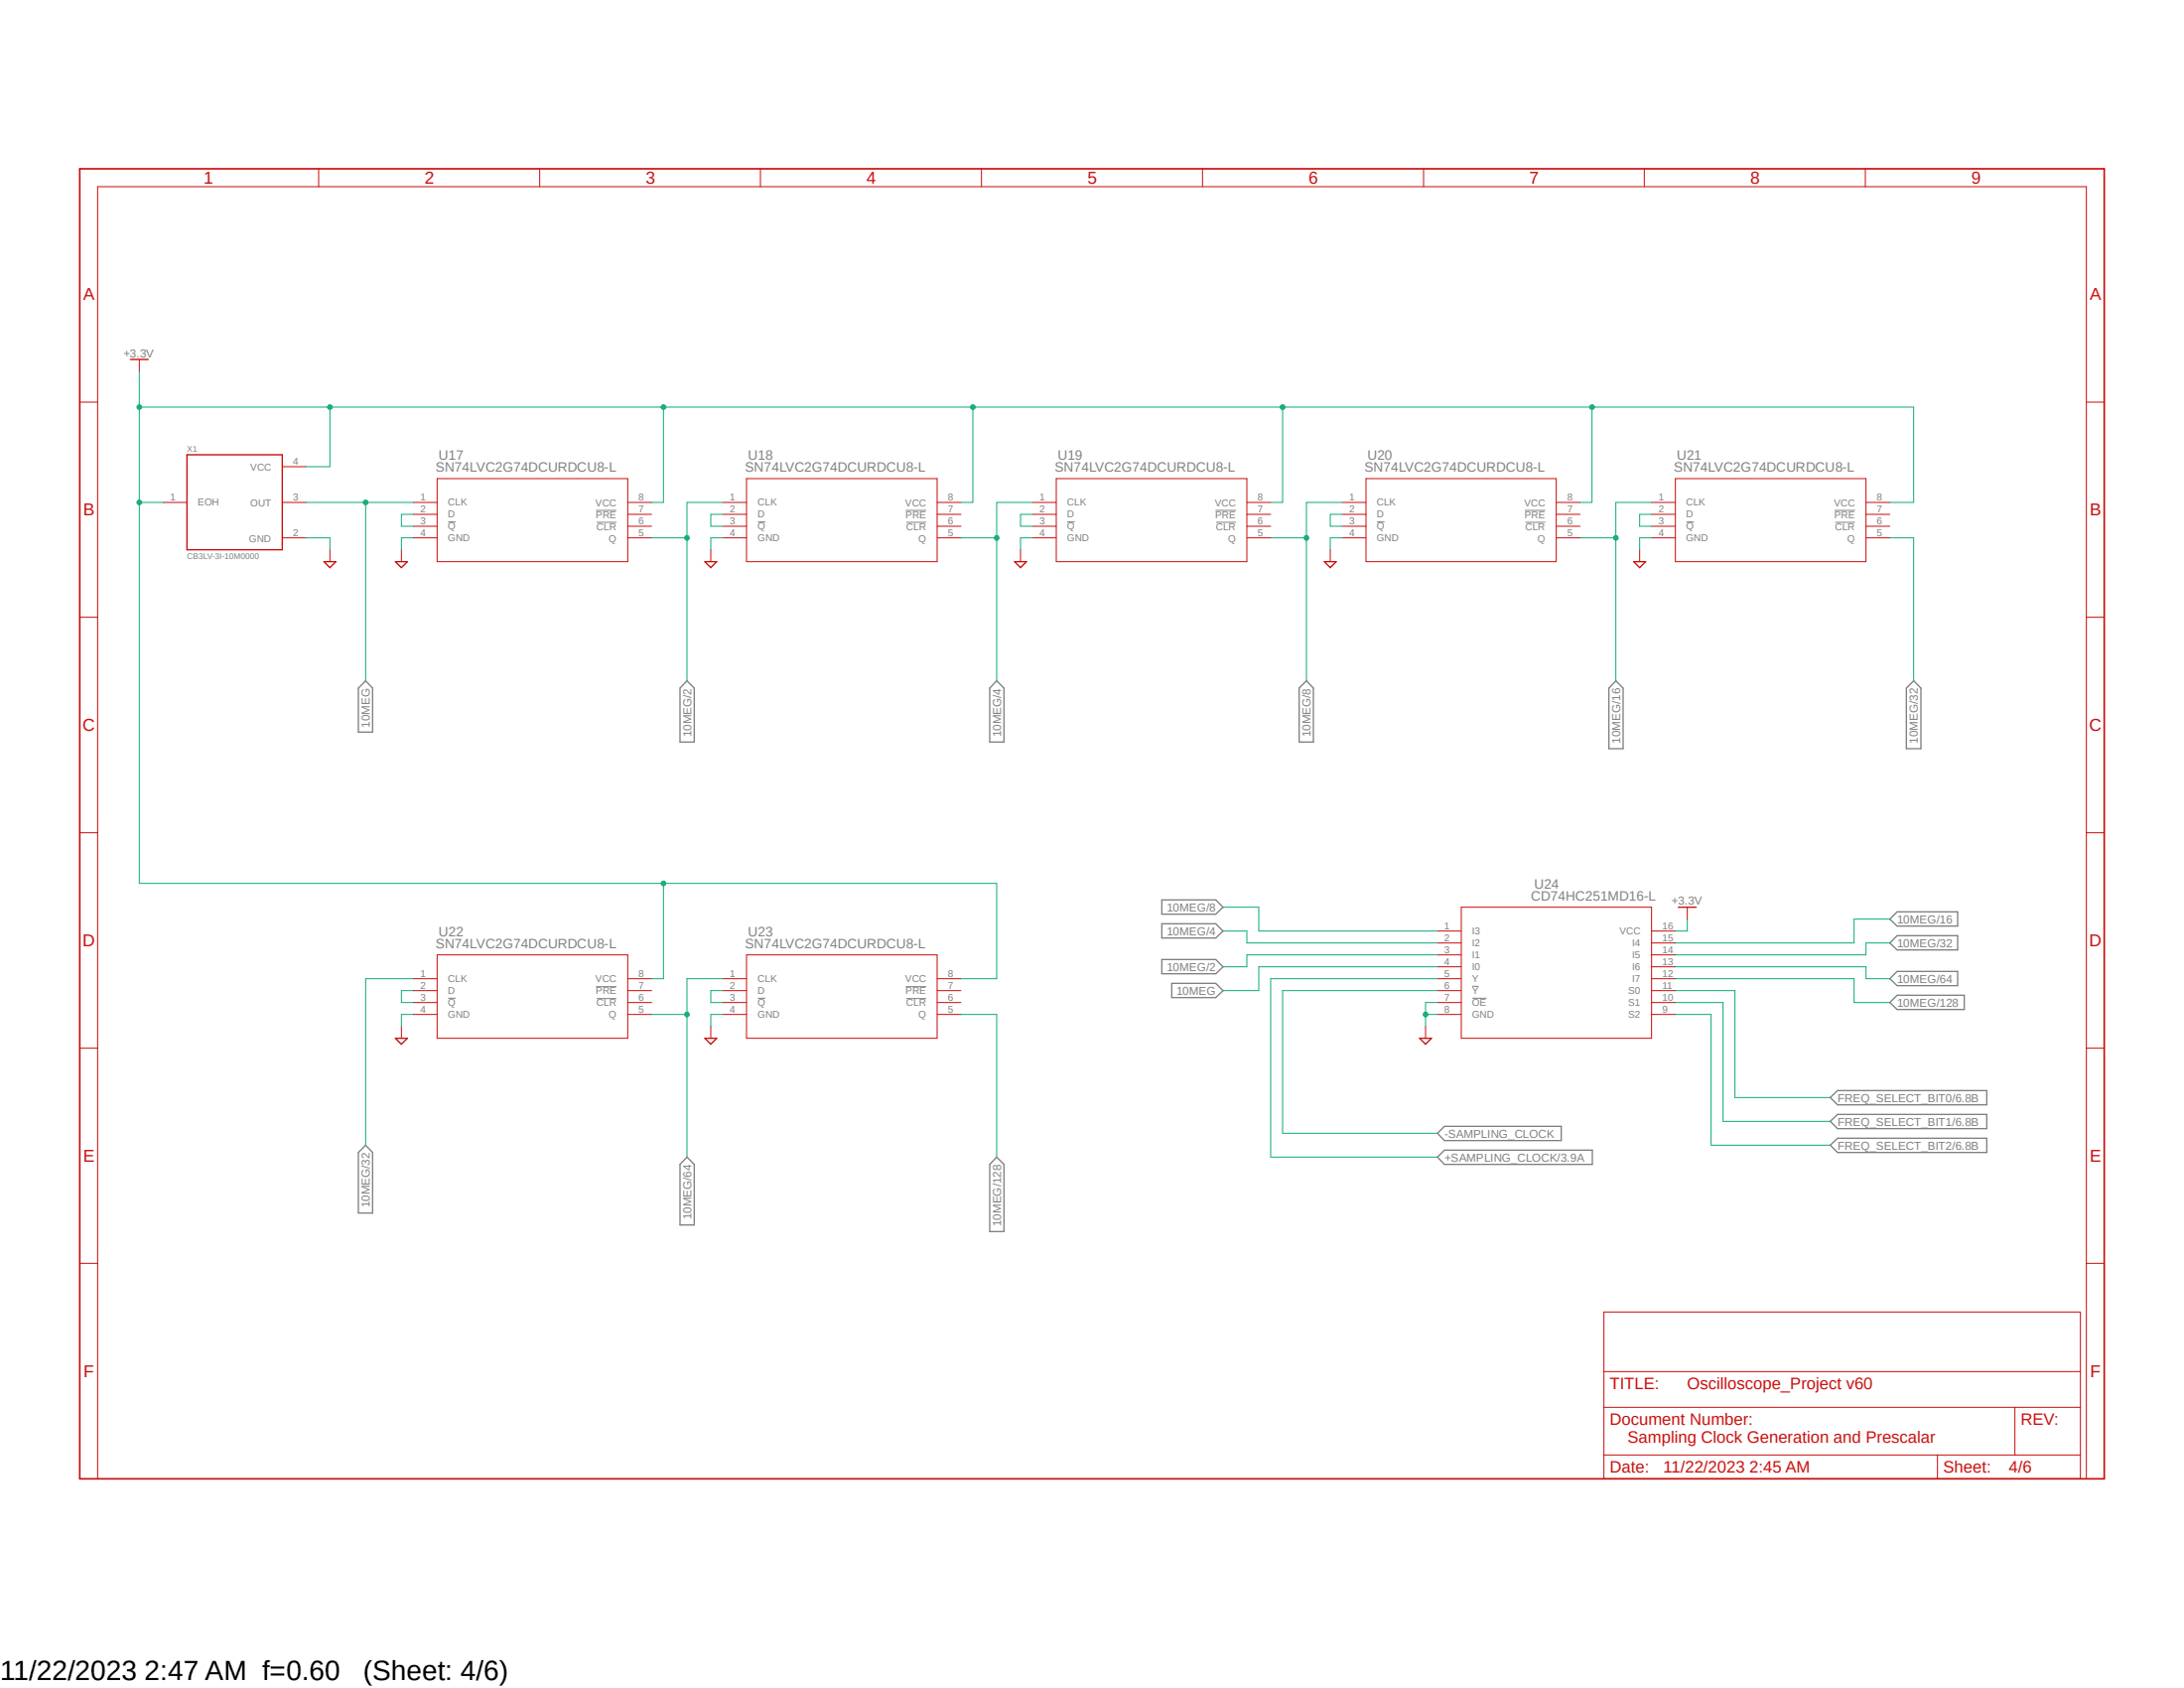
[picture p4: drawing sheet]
<svg xmlns="http://www.w3.org/2000/svg" width="279mm" height="216mm" viewBox="0 0 279 216" stroke-linecap="round" stroke-linejoin="round" font-family="sans-serif">
<path d="M9.9 21.4l259.6 168.1M269.5 21.4l-259.6 168.1" fill="none" stroke="#fff" stroke-width=".13"/>
<g fill="none" stroke="#808080" stroke-width=".13">
<path d="M57.3 66.8h1M76.2 65.3h2.7M76.3 66.8h2.6M96.9 66.8h1M115.9 65.3h2.6M116 66.8h2.5M136.5 66.8h1M155.5 65.3h2.6M155.6 66.8h2.5M176.1 66.8h1M195.1 65.3h2.6M195.2 66.8h2.5"/>
<path d="M215.7 66.8h1M234.7 65.3h2.6M234.8 66.8h2.5M57.3 127.7h1M76.2 126.2h2.7M76.3 127.7h2.6M96.9 127.7h1M115.9 126.2h2.6M116 127.7h2.5M188.3 127.7h1.9M188.3 126.2h.9"/>
</g>
<g fill="none" stroke="#808080" stroke-width=".17">
<path d="M46.8 87.1l.9 .9v5.6h-1.9v-5.6zM87.9 87.1l.9 .9v6.9h-1.8v-6.9zM127.5 87.1l.9 .9v6.9h-1.8v-6.9zM166.2 88l.9-.9 .9 .9v6.9h-1.8zM206.7 87.1l.9 .9v7.8h-1.8v-7.8zM243.9 88l.9-.9 .9 .9v7.8h-1.8zM148.6 115.1h6.9l1 .9-1 .9h-6.9zM148.6 118.2h6.9l1 .9-1 .9h-6.9zM241.8 117.6l.9-1h7.7v1.8h-7.7zM148.6 122.7h6.9l1 1-1 .8h-6.9zM149.9 125.8h5.6l1 .9-1 .9h-5.6zM241.8 120.6l.9-.9h7.7v1.8h-7.7z"/>
<path d="M241.8 125.2l.9-1h7.7v1.9h-7.7zM241.8 128.2l.9-.9h8.6v1.8h-8.6zM46.8 146.5l.9 .9v7.8h-1.9v-7.8zM87.9 148l.9 .9v7.8h-1.8v-7.8zM127.5 148l.9 .9v8.6h-1.8v-8.6zM183.9 148l.9-.9h18.9v1.8h-18.9zM183.9 144.9l.9-.8h14.9v1.8h-14.9zM234.1 140.4l1-.9h19.1v1.8h-19.1zM234.1 143.4l1-.9h19.1v1.9h-19.1zM234.1 146.5l1-.9h19.1v1.8h-19.1z"/>
</g>
<path d="M10.2 21.6h259v167.5h-259z" fill="none" stroke="#c90d0c" stroke-width=".21"/>
<g fill="none" stroke="#c90d0c" stroke-width=".13">
<path d="M40.8 21.6v2.3M69 21.6v2.3M97.3 21.6v2.3M125.6 21.6v2.3M153.8 21.6v2.3M182.1 21.6v2.3M210.4 21.6v2.3M238.6 21.6v2.3M10.2 51.4h2.3M17.8 46v1.5M36.1 59.7h3.1M266.9 51.4h2.3"/>
<path d="M10.2 79h2.3M20.9 64.3h3M36.1 64.3h3.1M36.1 68.8h3.1M42.2 70.3v1.5M51.4 70.3v1.5M52.9 64.3h3M52.9 68.8h3M52.9 65.8h3M52.9 67.3h3M55.9 61.2h24.4v10.6h-24.4zM80.3 64.3h3.1"/>
<path d="M80.3 68.8h3.1M80.3 65.8h3.1M80.3 67.3h3.1M90.9 70.3v1.5M92.5 64.3h3M92.5 68.8h3M92.5 65.8h3M92.5 67.3h3M95.5 61.2h24.4v10.6h-24.4zM119.9 64.3h3M119.9 68.8h3M119.9 65.8h3"/>
<path d="M119.9 67.3h3M130.6 70.3v1.5M132.1 64.3h3M132.1 68.8h3M132.1 65.8h3M132.1 67.3h3M135.1 61.2h24.4v10.6h-24.4zM159.5 64.3h3.1M159.5 68.8h3.1M159.5 65.8h3.1M159.5 67.3h3.1M170.2 70.3v1.5"/>
<path d="M171.7 64.3h3.1M171.7 68.8h3.1M171.7 65.8h3.1M171.7 67.3h3.1M174.8 61.2h24.3v10.6h-24.3zM199.1 64.3h3M199.1 68.8h3M199.1 65.8h3M199.1 67.3h3M209.8 70.3v1.5M211.3 64.3h3M211.3 68.8h3"/>
<path d="M211.3 65.8h3M211.3 67.3h3M214.3 61.2h24.4v10.6h-24.4zM238.7 64.3h3.1M238.7 68.8h3.1M238.7 65.8h3.1M238.7 67.3h3.1M266.9 79h2.3M10.2 106.5h2.3M183.9 119.1h3M186.9 116h24.4v16.8h-24.4zM211.3 119.1h3"/>
<path d="M215.9 116v1.6M266.9 106.5h2.3M10.2 134.1h2.3M51.4 131.3v1.5M52.9 125.2h3M52.9 126.7h3M52.9 128.2h3M52.9 129.8h3M55.9 122.1h24.4v10.7h-24.4zM80.3 125.2h3.1M80.3 126.7h3.1M80.3 128.2h3.1"/>
<path d="M80.3 129.8h3.1M90.9 131.3v1.5M92.5 125.2h3M92.5 126.7h3M92.5 128.2h3M92.5 129.8h3M95.5 122.1h24.4v10.7h-24.4zM119.9 125.2h3M119.9 126.7h3M119.9 128.2h3M119.9 129.8h3M182.4 131.3v1.5"/>
<path d="M183.9 125.2h3M183.9 126.7h3M183.9 128.2h3M183.9 129.8h3M183.9 122.1h3M183.9 120.6h3M183.9 123.7h3M211.3 125.2h3M211.3 126.7h3M211.3 128.2h3M211.3 129.8h3M211.3 122.1h3"/>
<path d="M211.3 120.6h3M211.3 123.7h3M266.9 134.1h2.3M10.2 161.6h2.3M205.2 167.8h60.9v21.3h-60.9zM205.2 175.4h60.9M266.9 161.6h2.3M12.5 189.1v-165.2h254.4v165.2M205.2 180h60.9M205.2 186.1h60.9M247.9 186.1v3M257.8 180v6.1"/>
</g>
<path d="M16.7 46h2.3M23.9 58.2h12.2v12.1h-12.2zM41.4 71.8h1.6l-.8 .8zM50.6 71.8h1.5l-.7 .8zM90.2 71.8h1.5l-.8 .8zM129.8 71.8h1.5l-.7 .8zM169.4 71.8h1.5l-.7 .8zM209 71.8h1.5l-.7 .8zM214.7 116h2.3M50.6 132.8h1.5l-.7 .8zM90.2 132.8h1.5l-.8 .8zM181.6 132.8h1.5l-.7 .8z" fill="none" stroke="#c90d0c" stroke-width=".17"/>
<path d="M39.2 68.8h3v1.5M52.9 68.8h-1.5v1.5M92.5 68.8h-1.6v1.5M132.1 68.8h-1.5v1.5M171.7 68.8h-1.5v1.5M211.3 68.8h-1.5v1.5M52.9 129.8h-1.5v1.5M92.5 129.8h-1.6v1.5M182.4 129.8h1.5M183.9 128.2h-1.5v3.1" fill="none" stroke="#0dab76" stroke-width=".13"/>
<circle cx="182.4" cy="129.8" r=".3" fill="#0dab76"/>
<g fill="none" stroke="#0dab76" stroke-width=".13">
<path d="M39.2 64.3h13.7"/>
<circle cx="182.4" cy="129.8" r=".3"/>
</g>
<circle cx="46.8" cy="64.3" r=".3" fill="#0dab76"/>
<g fill="none" stroke="#0dab76" stroke-width=".13">
<path d="M46.8 64.3v22.8M52.9 65.8h-1.5v1.5h1.5M83.4 68.8h4.5M92.5 64.3h-4.6v22.8M183.9 123.7h-22.9v3h-4.5"/>
<circle cx="46.8" cy="64.3" r=".3"/>
</g>
<circle cx="87.9" cy="68.8" r=".3" fill="#0dab76"/>
<g fill="none" stroke="#0dab76" stroke-width=".13">
<path d="M92.5 65.8h-1.6v1.5h1.6M122.9 68.8h4.6M132.1 64.3h-4.6v22.8M183.9 122.1h-24.4v1.6h-3"/>
<circle cx="87.9" cy="68.8" r=".3"/>
</g>
<circle cx="127.5" cy="68.8" r=".3" fill="#0dab76"/>
<g fill="none" stroke="#0dab76" stroke-width=".13">
<path d="M132.1 65.8h-1.5v1.5h1.5M162.6 68.8h4.5M171.7 64.3h-4.6v22.8M156.5 119.1h3v1.5h24.4"/>
<circle cx="127.5" cy="68.8" r=".3"/>
</g>
<circle cx="167.1" cy="68.8" r=".3" fill="#0dab76"/>
<g fill="none" stroke="#0dab76" stroke-width=".13">
<path d="M171.7 65.8h-1.5v1.5h1.5M202.1 68.8h4.6M211.3 64.3h-4.6v22.8M156.5 116h4.5v3.1h22.9"/>
<circle cx="167.1" cy="68.8" r=".3"/>
</g>
<circle cx="206.7" cy="68.8" r=".3" fill="#0dab76"/>
<g fill="none" stroke="#0dab76" stroke-width=".13">
<path d="M211.3 65.8h-1.5v1.5h1.5M241.8 68.8h3v18.3M241.8 117.6h-4.6v3h-22.9M52.9 125.2h-6.1v21.3M52.9 126.7h-1.5v1.5h1.5M83.4 129.8h4.5M92.5 125.2h-4.6v22.8M241.8 120.6h-3.1v1.5h-24.4"/>
<circle cx="206.7" cy="68.8" r=".3"/>
</g>
<circle cx="87.9" cy="129.8" r=".3" fill="#0dab76"/>
<g fill="none" stroke="#0dab76" stroke-width=".13">
<path d="M17.8 47.5v65.5h109.7v12.2h-4.6M17.8 52.1h227v12.2h-3M42.2 52.1v7.6h-3M84.9 52.1v12.2h-1.5M124.5 52.1v12.2h-1.6M164.1 52.1v12.2h-1.5M203.7 52.1v12.2h-1.6M17.8 64.3h3.1M84.9 113v12.2h-1.5M92.5 126.7h-1.6v1.5h1.6M122.9 129.8h4.6v18.2M183.9 125.2h-21.3v22.8h21.3"/>
<path d="M183.9 126.7h-19.8v18.2h19.8M214.3 123.7h24.4v1.5h3.1M214.3 125.2h22.9v3h4.6M214.3 126.7h7.7v13.7h12.1M214.3 128.2h6.1v15.2h13.7M214.3 129.8h4.6v16.7h15.2"/>
<circle cx="87.9" cy="129.8" r=".3"/>
</g>
<circle cx="42.2" cy="52.1" r=".3" fill="#0dab76"/>
<circle cx="42.2" cy="52.1" r=".3" fill="none" stroke="#0dab76" stroke-width=".13"/>
<circle cx="17.8" cy="52.1" r=".3" fill="#0dab76"/>
<circle cx="17.8" cy="52.1" r=".3" fill="none" stroke="#0dab76" stroke-width=".13"/>
<circle cx="17.8" cy="64.3" r=".3" fill="#0dab76"/>
<circle cx="17.8" cy="64.3" r=".3" fill="none" stroke="#0dab76" stroke-width=".13"/>
<circle cx="84.9" cy="52.1" r=".3" fill="#0dab76"/>
<circle cx="84.9" cy="52.1" r=".3" fill="none" stroke="#0dab76" stroke-width=".13"/>
<circle cx="124.5" cy="52.1" r=".3" fill="#0dab76"/>
<circle cx="124.5" cy="52.1" r=".3" fill="none" stroke="#0dab76" stroke-width=".13"/>
<circle cx="164.1" cy="52.1" r=".3" fill="#0dab76"/>
<circle cx="164.1" cy="52.1" r=".3" fill="none" stroke="#0dab76" stroke-width=".13"/>
<circle cx="203.7" cy="52.1" r=".3" fill="#0dab76"/>
<circle cx="203.7" cy="52.1" r=".3" fill="none" stroke="#0dab76" stroke-width=".13"/>
<circle cx="84.9" cy="113" r=".3" fill="#0dab76"/>
<g fill="none" stroke="#0dab76" stroke-width=".13">
<path d="M215.9 117.6v1.5h-1.6"/>
<circle cx="84.9" cy="113" r=".3"/>
</g>
<g font-size="3.6">
<text x="0" y="214.9">11/22/2023 2:47 AM f=0.60</text>
<text x="46.5" y="214.9">(Sheet: 4/6)</text>
</g>
<g font-size="2.2" fill="#c90d0c">
<text x="26" y="23.5">1</text>
<text x="54.3" y="23.5">2</text>
<text x="82.6" y="23.5">3</text>
<text x="110.8" y="23.5">4</text>
<text x="139.1" y="23.5">5</text>
<text x="167.4" y="23.5">6</text>
<text x="195.6" y="23.5">7</text>
<text x="223.9" y="23.5">8</text>
<text x="252.2" y="23.5">9</text>
<text x="10.6" y="38.4">A</text>
<text x="267.3" y="38.4">A</text>
<text x="10.6" y="66">B</text>
<text x="267.3" y="66">B</text>
<text x="10.5" y="93.5">C</text>
<text x="267.3" y="93.5">C</text>
<text x="10.5" y="121">D</text>
<text x="267.3" y="121">D</text>
<text x="10.6" y="148.6">E</text>
<text x="267.3" y="148.6">E</text>
<text x="10.7" y="176.1">F</text>
<text x="267.4" y="176.1">F</text>
</g>
<g font-size="2.1" fill="#c90d0c">
<text x="206" y="177.7">TITLE:</text>
<text x="215.9" y="177.7">Oscilloscope_Project v60</text>
<text x="206" y="182.3">Document Number:</text>
<text x="208.2" y="184.6">Sampling Clock Generation and Prescalar</text>
<text x="258.5" y="182.3">REV:</text>
<text x="206" y="188.4">Date:</text>
<text x="212.8" y="188.4">11/22/2023 2:45 AM</text>
<text x="248.6" y="188.4">Sheet:</text>
<text x="257" y="188.4">4/6</text>
</g>
<g font-size="1.7" fill="#808080">
<text x="56.1" y="58.8">U17</text>
<text x="95.7" y="58.8">U18</text>
<text x="135.3" y="58.8">U19</text>
<text x="175" y="58.8">U20</text>
<text x="214.5" y="58.8">U21</text>
<text x="55.8" y="60.3">SN74LVC2G74DCURDCU8-L</text>
<text x="95.3" y="60.3">SN74LVC2G74DCURDCU8-L</text>
<text x="134.9" y="60.3">SN74LVC2G74DCURDCU8-L</text>
<text x="174.6" y="60.3">SN74LVC2G74DCURDCU8-L</text>
<text x="214.2" y="60.3">SN74LVC2G74DCURDCU8-L</text>
<text x="196.3" y="113.6">U24</text>
<text x="56.1" y="119.7">U22</text>
<text x="95.7" y="119.7">U23</text>
<text x="195.9" y="115.1">CD74HC251MD16-L</text>
<text x="55.8" y="121.2">SN74LVC2G74DCURDCU8-L</text>
<text x="95.3" y="121.2">SN74LVC2G74DCURDCU8-L</text>
</g>
<g font-size="1.5" fill="#808080">
<text x="15.8" y="45.7">+3.3V</text>
<text x="47.3" y="93" transform="rotate(-90 47.3 93)">10MEG</text>
<text x="88.4" y="94.3" transform="rotate(-90 88.4 94.3)">10MEG/2</text>
<text x="128.1" y="94.3" transform="rotate(-90 128.1 94.3)">10MEG/4</text>
<text x="167.6" y="94.3" transform="rotate(-90 167.6 94.3)">10MEG/8</text>
<text x="207.3" y="95.1" transform="rotate(-90 207.3 95.1)">10MEG/16</text>
<text x="245.3" y="95.1" transform="rotate(-90 245.3 95.1)">10MEG/32</text>
<text x="149.3" y="119.6">10MEG/4</text>
<text x="149.3" y="116.5">10MEG/8</text>
<text x="213.8" y="115.7">+3.3V</text>
<text x="242.7" y="118.1">10MEG/16</text>
<text x="149.3" y="124.2">10MEG/2</text>
<text x="242.7" y="121.1">10MEG/32</text>
<text x="242.7" y="125.7">10MEG/64</text>
<text x="150.5" y="127.2">10MEG</text>
<text x="242.7" y="128.7">10MEG/128</text>
<text x="235.1" y="140.9">FREQ_SELECT_BIT0/6.8B</text>
<text x="235.1" y="144">FREQ_SELECT_BIT1/6.8B</text>
<text x="184.8" y="148.5">+SAMPLING_CLOCK/3.9A</text>
<text x="184.8" y="145.5">-SAMPLING_CLOCK</text>
<text x="235.1" y="147">FREQ_SELECT_BIT2/6.8B</text>
<text x="47.3" y="154.5" transform="rotate(-90 47.3 154.5)">10MEG/32</text>
<text x="88.4" y="156" transform="rotate(-90 88.4 156)">10MEG/64</text>
<text x="128.1" y="156.8" transform="rotate(-90 128.1 156.8)">10MEG/128</text>
</g>
<g font-size="1.3" fill="#808080">
<text x="37.5" y="59.5">4</text>
<text x="21.8" y="64">1</text>
<text x="25.3" y="64.7">EOH</text>
<text x="32" y="64.7">OUT</text>
<text x="32" y="60.2">VCC</text>
<text x="37.5" y="64">3</text>
<text x="53.8" y="64">1</text>
<text x="53.8" y="65.6">2</text>
<text x="57.3" y="64.7">CLK</text>
<text x="76.2" y="64.7">VCC</text>
<text x="81.7" y="65.6">7</text>
<text x="81.7" y="64">8</text>
<text x="93.4" y="64">1</text>
<text x="93.4" y="65.6">2</text>
<text x="96.9" y="64.7">CLK</text>
<text x="115.8" y="64.7">VCC</text>
<text x="121.3" y="65.6">7</text>
<text x="121.3" y="64">8</text>
<text x="133" y="64">1</text>
<text x="133" y="65.6">2</text>
<text x="136.5" y="64.7">CLK</text>
<text x="155.4" y="64.7">VCC</text>
<text x="160.9" y="65.6">7</text>
<text x="160.9" y="64">8</text>
<text x="172.6" y="64">1</text>
<text x="172.6" y="65.6">2</text>
<text x="176.1" y="64.7">CLK</text>
<text x="195" y="64.7">VCC</text>
<text x="200.5" y="65.6">7</text>
<text x="200.5" y="64">8</text>
<text x="212.2" y="64">1</text>
<text x="212.2" y="65.6">2</text>
<text x="215.7" y="64.7">CLK</text>
<text x="234.6" y="64.7">VCC</text>
<text x="240.1" y="65.6">7</text>
<text x="240.1" y="64">8</text>
<text x="31.9" y="69.3">GND</text>
<text x="37.5" y="68.6">2</text>
<text x="53.8" y="67.1">3</text>
<text x="53.8" y="68.6">4</text>
<text x="57.3" y="66.2">D</text>
<text x="57.3" y="67.7">Q</text>
<text x="57.3" y="69.3">GND</text>
<text x="76.2" y="66.2">PRE</text>
<text x="76.3" y="67.8">CLR</text>
<text x="77.9" y="69.3">Q</text>
<text x="81.7" y="68.6">5</text>
<text x="81.7" y="67.1">6</text>
<text x="93.4" y="67.1">3</text>
<text x="93.4" y="68.6">4</text>
<text x="96.9" y="66.2">D</text>
<text x="96.9" y="67.7">Q</text>
<text x="96.9" y="69.3">GND</text>
<text x="115.9" y="66.2">PRE</text>
<text x="115.9" y="67.8">CLR</text>
<text x="117.5" y="69.3">Q</text>
<text x="121.3" y="68.6">5</text>
<text x="121.3" y="67.1">6</text>
<text x="133" y="67.1">3</text>
<text x="133" y="68.6">4</text>
<text x="136.5" y="66.2">D</text>
<text x="136.5" y="67.7">Q</text>
<text x="136.5" y="69.3">GND</text>
<text x="155.5" y="66.2">PRE</text>
<text x="155.6" y="67.8">CLR</text>
<text x="157.1" y="69.3">Q</text>
<text x="160.9" y="68.6">5</text>
<text x="160.9" y="67.1">6</text>
<text x="172.6" y="67.1">3</text>
<text x="172.6" y="68.6">4</text>
<text x="176.1" y="66.2">D</text>
<text x="176.1" y="67.7">Q</text>
<text x="176.1" y="69.3">GND</text>
<text x="195.1" y="66.2">PRE</text>
<text x="195.2" y="67.8">CLR</text>
<text x="196.7" y="69.3">Q</text>
<text x="200.5" y="68.6">5</text>
<text x="200.5" y="67.1">6</text>
<text x="212.2" y="67.1">3</text>
<text x="212.2" y="68.6">4</text>
<text x="215.7" y="66.2">D</text>
<text x="215.7" y="67.7">Q</text>
<text x="215.7" y="69.3">GND</text>
<text x="234.7" y="66.2">PRE</text>
<text x="234.8" y="67.8">CLR</text>
<text x="236.3" y="69.3">Q</text>
<text x="240.1" y="68.6">5</text>
<text x="240.1" y="67.1">6</text>
<text x="184.8" y="118.9">1</text>
<text x="188.3" y="119.5">I3</text>
<text x="207.2" y="119.5">VCC</text>
<text x="212.7" y="118.9">16</text>
<text x="53.8" y="125">1</text>
<text x="57.3" y="125.6">CLK</text>
<text x="76.2" y="125.6">VCC</text>
<text x="81.7" y="125">8</text>
<text x="93.4" y="125">1</text>
<text x="96.9" y="125.6">CLK</text>
<text x="115.8" y="125.6">VCC</text>
<text x="121.3" y="125">8</text>
<text x="184.8" y="120.4">2</text>
<text x="184.8" y="121.9">3</text>
<text x="184.8" y="123.4">4</text>
<text x="184.8" y="125">5</text>
<text x="188.3" y="121.1">I2</text>
<text x="188.3" y="122.6">I1</text>
<text x="188.3" y="124.1">I0</text>
<text x="188.3" y="125.6">Y</text>
<text x="208.8" y="125.6">I7</text>
<text x="208.8" y="124.1">I6</text>
<text x="208.8" y="122.6">I5</text>
<text x="208.8" y="121.1">I4</text>
<text x="212.7" y="125">12</text>
<text x="212.7" y="123.4">13</text>
<text x="212.7" y="121.9">14</text>
<text x="212.7" y="120.4">15</text>
<text x="53.8" y="126.5">2</text>
<text x="53.8" y="128">3</text>
<text x="53.8" y="129.5">4</text>
<text x="57.3" y="127.1">D</text>
<text x="57.3" y="128.6">Q</text>
<text x="57.3" y="130.2">GND</text>
<text x="76.2" y="127.2">PRE</text>
<text x="76.3" y="128.7">CLR</text>
<text x="77.9" y="130.2">Q</text>
<text x="81.7" y="129.5">5</text>
<text x="81.7" y="128">6</text>
<text x="81.7" y="126.5">7</text>
<text x="93.4" y="126.5">2</text>
<text x="93.4" y="128">3</text>
<text x="93.4" y="129.5">4</text>
<text x="96.9" y="127.1">D</text>
<text x="96.9" y="128.6">Q</text>
<text x="96.9" y="130.2">GND</text>
<text x="115.9" y="127.2">PRE</text>
<text x="115.9" y="128.7">CLR</text>
<text x="117.5" y="130.2">Q</text>
<text x="121.3" y="129.5">5</text>
<text x="121.3" y="128">6</text>
<text x="121.3" y="126.5">7</text>
<text x="184.8" y="126.5">6</text>
<text x="184.8" y="128">7</text>
<text x="184.8" y="129.5">8</text>
<text x="188.3" y="127.1">Y</text>
<text x="188.3" y="128.6">OE</text>
<text x="188.3" y="130.2">GND</text>
<text x="208.3" y="130.2">S2</text>
<text x="208.3" y="128.7">S1</text>
<text x="208.3" y="127.2">S0</text>
<text x="212.7" y="129.5">9</text>
<text x="212.7" y="128">10</text>
<text x="212.7" y="126.5">11</text>
</g>
<g font-size="1.1" fill="#808080">
<text x="23.9" y="57.7">X1</text>
<text x="23.9" y="71.5">CB3LV-3I-10M0000</text>
</g>
</svg>
